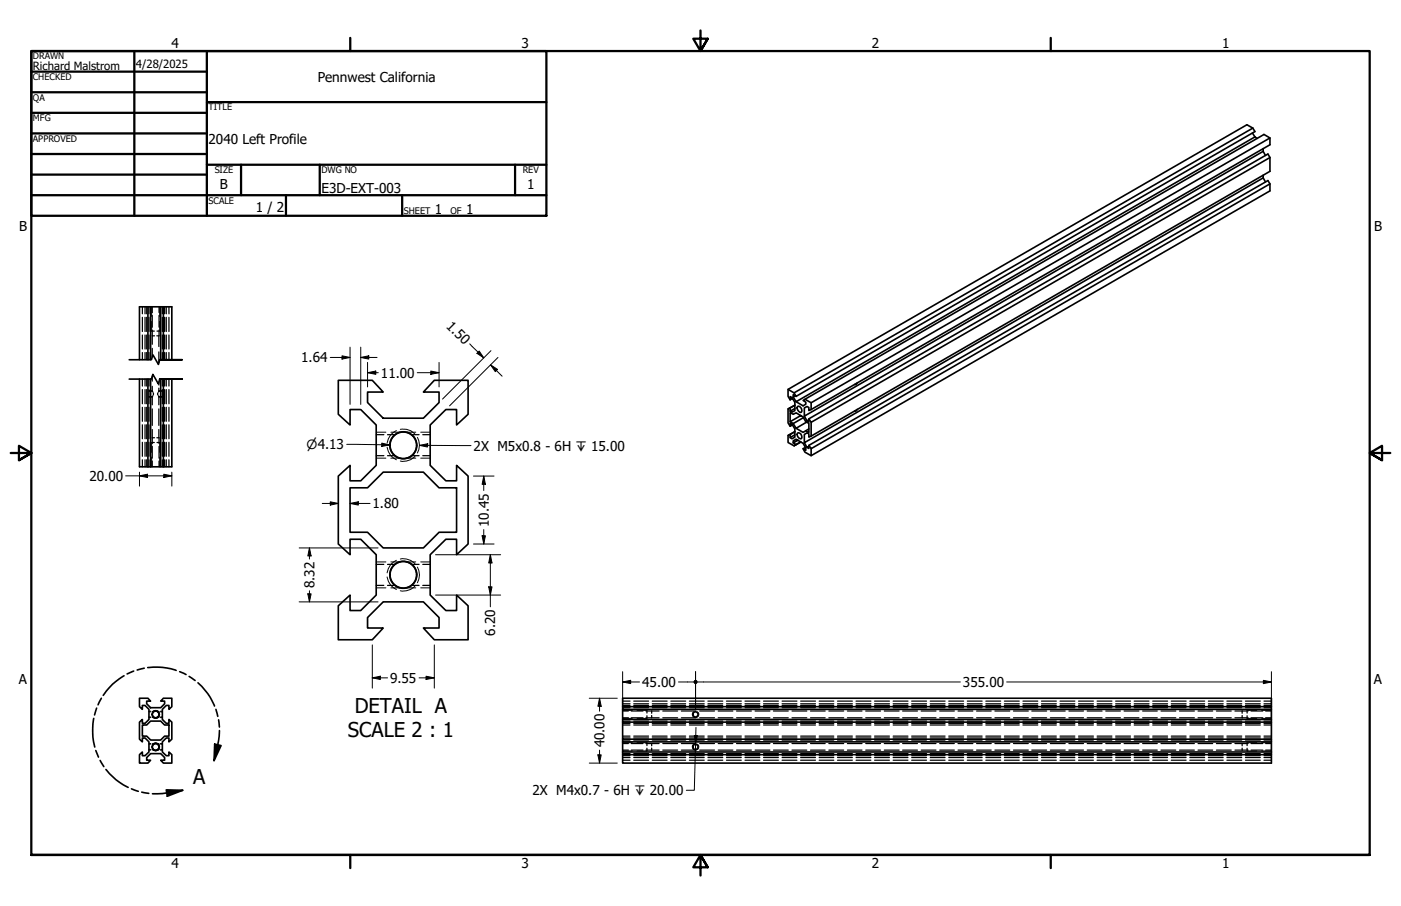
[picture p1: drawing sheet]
<svg xmlns="http://www.w3.org/2000/svg" width="432mm" height="279mm" viewBox="0 0 432 279" stroke-linecap="round" stroke-linejoin="round" font-family="sans-serif">
<!-- layer: Hidden Narrow (ANSI) -->
<g fill="none" stroke="#000" stroke-width=".31">
<path d="M46.7 94.6v3M46.7 99.1v3M49.2 94.6v3M49.2 99.1v3M45.9 120.5h.3M45.9 122.5h.3M46.6 120.5h.3M46.6 122.5h.3M46.7 136.5v3M49 120.5h.3M49 122.5h.3M49.2 136.5v3"/>
<path d="M49.7 120.5h.3M49.7 122.5h.3M116 133.3h2.9M119.3 137.9a5.1 5.1 0 0 0 2.9 3.9M120.5 133.3h2.9M122.2 132.8a4.8 4.8 0 0 0-2.9 3.9M123.4 132.4a4.7 4.7 0 0 1 4.5 1.5M125.2 133.3h2.9M128.7 134.9a4.9 4.9 0 0 1 0 4.8M129.7 133.3h2.9M46.7 141v3M49.2 141v3"/>
<path d="M116 141.3h2.9M120.5 141.3h2.9M125.2 141.3h2.9M127.9 140.7a4.6 4.6 0 0 1-4.5 1.5M129.7 141.3h2.9M116 173.3h2.9M119.3 177.9a5.1 5.1 0 0 0 2.9 3.9M120.5 173.3h2.9M122.2 172.8a4.8 4.8 0 0 0-2.9 3.9M123.4 172.4a4.8 4.8 0 0 1 4.5 1.5M125.2 173.3h2.9M128.7 174.9a4.9 4.9 0 0 1 0 4.8"/>
<path d="M129.7 173.3h2.9M116 181.3h2.9M120.5 181.3h2.9M125.2 181.3h2.9M127.9 180.7a4.6 4.6 0 0 1-4.5 1.5M129.7 181.3h2.9M45.9 219.3h.6M47 219.6a1.23 1.23 0 0 1 1.8-.2 1.23 1.23 0 0 1 0 1.8 1.23 1.23 0 0 1-1.8-.2M47.1 219.3h.7M48.2 219.3h.6M49.4 219.3h.6M191.9 219.1h3"/>
<path d="M196.3 219.1h3.1M213.8 219.5a.98 .98 0 0 0-.2 1.5 .98 .98 0 0 0 1.5 0 .98 .98 0 0 0-.2-1.5M384.4 219.1h2.9M388.9 219.1h3M45.9 229.3h.6M45.9 231.3h.6M45.9 221.3h.6M47 229.6a1.22 1.22 0 0 1 1.8-.2 1.22 1.22 0 0 1 0 1.8 1.22 1.22 0 0 1-1.8-.2M47.1 229.3h.7M47.1 231.3h.7M47.1 221.3h.7M48.2 229.3h.6"/>
<path d="M48.2 231.3h.6M48.2 221.3h.6M49.4 229.3h.6M49.4 231.3h.6M49.4 221.3h.6M191.9 229h3M191.9 231.6h3M191.9 221.6h3M196.3 229h3.1M196.3 231.6h3.1M196.3 221.6h3.1M213.8 229.5a1.01 1.01 0 0 0-.2 1.5 1.01 1.01 0 0 0 1.5 0 1.01 1.01 0 0 0-.2-1.5"/>
<path d="M384.4 229h2.9M384.4 231.6h2.9M384.4 221.6h2.9M388.9 229h3M388.9 231.6h3M388.9 221.6h3"/>
</g>
<!-- layer: Hidden (ANSI) -->
<g fill="none" stroke="#000" stroke-width=".38">
<path d="M43.9 94.6v2.2M43.9 97.9v4.3M44.7 94.6v2.2M44.7 97.9v4.3M45.2 94.6v2.2M45.2 97.9v4.3M45.9 94.6v2.2M45.9 97.9v4.3M46.9 94.6v1.8M46.9 97.3v3.6M49 94.6v1.8M49 97.3v3.6"/>
<path d="M50 94.6v2.2M50 97.9v4.3M50.7 94.6v2.2M50.7 97.9v4.3M51.2 94.6v2.2M51.2 97.9v4.3M52.1 94.6v2.2M52.1 97.9v4.3M43.9 103.3v4.3M43.9 108.7v2.2M43.9 116.9v2.2M44.7 103.3v4.3"/>
<path d="M44.7 108.7v2.2M44.7 116.9v2.2M45.2 103.3v4.3M45.2 108.7v2.2M45.2 116.9v2.2M45.9 103.3v4.3M45.9 108.7v2.2M45.9 116.9v2.2M46.7 102.1h.9M46.9 101.8v4.4M46.9 107.4v2.6M46.9 116v1.5"/>
<path d="M46.9 119.1v1.6M46.9 103.6h.7M48.4 102.1h.8M49 103.6v3.3M49 108.5v3.3M49 117.8v.9M49 119.7v1M49 101.8v1.8h-.7M50 103.3v4.3M50 108.7v2.2M50 116.9v2.2M50.7 103.3v4.3"/>
<path d="M50.7 108.7v2.2M50.7 116.9v2.2M51.2 103.3v4.3M51.2 108.7v2.2M51.2 116.9v2.2M52.1 103.3v4.3M52.1 108.7v2.2M52.1 116.9v2.2M43.9 120.1v4.4M43.9 125.6v4.3M43.9 131v4.3M43.9 136.4v4.3"/>
<path d="M44.7 120.1v4.4M44.7 125.6v4.3M44.7 131v4.3M44.7 136.4v4.3M45.2 120.1v4.4M45.2 125.6v4.3M45.2 131v4.3M45.2 136.4v4.3M45.9 120.7h.3M45.9 122.3h.3M45.9 120.1v4.4M45.9 125.6v4.3"/>
<path d="M45.9 131v4.3M45.9 136.4v4.3M46.6 120.7h.3M46.6 122.3h.3M46.7 136.5h.9M46.9 120.7l.2 .2M46.9 122.3v2.5M46.9 126.1v5.1M46.9 132.5v4.3M46.9 137.7v3.6M46.9 135h.7M47.1 122l-.2 .3"/>
<path d="M47.2 121.2v.6M48.3 135h.7v1.8M48.4 136.5h.8M48.6 121.2v.6M48.8 122l.2 .3M49 120.7l-.2 .2M49 120.7h.3M49 122.3h.3M49 122.3v2.5M49 126.1v5.1M49 132.5v2.5M49 137.7v3.6"/>
<path d="M49.7 120.7h.3M49.7 122.3h.3M50 120.1v4.4M50 125.6v4.3M50 131v4.3M50 136.4v4.3M50.7 120.1v4.4M50.7 125.6v4.3M50.7 131v4.3M50.7 136.4v4.3M51.2 120.1v4.4M51.2 125.6v4.3"/>
<path d="M51.2 131v4.3M51.2 136.4v4.3M52.1 120.1v4.4M52.1 125.6v4.3M52.1 131v4.3M52.1 136.4v4.3M116 134h2.3M119.4 134h2.4M126.8 134h2.4M130.3 134h2.3M43.9 141.8v2.2M44.7 141.8v2.2"/>
<path d="M45.2 141.8v2.2M45.9 141.8v2.2M46.9 142.2v1.8M49 142.2v1.8M50 141.8v2.2M50.7 141.8v2.2M51.2 141.8v2.2M52.1 141.8v2.2M116 140.5h2.3M119.4 140.5h2.4M126.8 140.5h2.4M130.3 140.5h2.3"/>
<path d="M116 174.1h2.3M119.4 174.1h2.4M126.8 174.1h2.4M130.3 174.1h2.3M116 180.5h2.3M119.4 180.5h2.4M126.8 180.5h2.4M130.3 180.5h2.3M45.9 219.5h.5M46.9 219.5h.4M48.6 219.5h.5M49.5 219.5h.5"/>
<path d="M191.9 219.3h1.8M191.9 218.2h2.3M191.9 217h2.3M191.9 216.2h2.3M191.9 217.6h2.3M194.6 219.3h3.6M195.3 218.2h4.6M195.3 217h4.6M195.3 216.2h4.6M195.3 217.6h4.6M199.1 219.3h4M199.4 219.1v.8"/>
<path d="M200.9 219.3v.7M201 218.2h4.6M201 217h4.6M201 216.2h4.6M201 217.6h4.6M204.3 219.3h4.6M206.8 218.2h4.5M206.8 217h4.5M206.8 216.2h4.5M206.8 217.6h4.5M210 219.3h4.5M212.5 218.2h4.5"/>
<path d="M212.5 217h4.5M212.5 216.2h4.5M212.5 217.6h4.5M215.6 219.3h4.6M218.2 218.2h4.6M218.2 217h4.6M218.2 216.2h4.6M218.2 217.6h4.6M221.4 219.3h4.5M223.9 218.2h4.6M223.9 217h4.6M223.9 216.2h4.6"/>
<path d="M223.9 217.6h4.6M227 219.3h4.6M229.6 218.2h4.6M229.6 217h4.6M229.6 216.2h4.6M229.6 217.6h4.6M232.7 219.3h4.6M235.3 218.2h4.6M235.3 217h4.6M235.3 216.2h4.6M235.3 217.6h4.6M238.4 219.3h4.6"/>
<path d="M241 218.2h4.6M241 217h4.6M241 216.2h4.6M241 217.6h4.6M244.1 219.3h4.6M246.8 218.2h4.5M246.8 217h4.5M246.8 216.2h4.5M246.8 217.6h4.5M249.8 219.3h4.5M252.5 218.2h4.5M252.5 217h4.5"/>
<path d="M252.5 216.2h4.5M252.5 217.6h4.5M255.5 219.3h4.5M258.1 218.2h4.6M258.1 217h4.6M258.1 216.2h4.6M258.1 217.6h4.6M261.2 219.3h4.5M263.8 218.2h4.6M263.8 217h4.6M263.8 216.2h4.6M263.8 217.6h4.6"/>
<path d="M266.8 219.3h4.6M269.6 218.2h4.5M269.6 217h4.5M269.6 216.2h4.5M269.6 217.6h4.5M272.5 219.3h4.6M275.3 218.2h4.5M275.3 217h4.5M275.3 216.2h4.5M275.3 217.6h4.5M278.2 219.3h4.6M281 218.2h4.6"/>
<path d="M281 217h4.6M281 216.2h4.6M281 217.6h4.6M283.9 219.3h4.6M286.7 218.2h4.6M286.7 217h4.6M286.7 216.2h4.6M286.7 217.6h4.6M289.6 219.3h4.5M292.4 218.2h4.6M292.4 217h4.6M292.4 216.2h4.6"/>
<path d="M292.4 217.6h4.6M295.3 219.3h4.5M298.1 218.2h4.6M298.1 217h4.6M298.1 216.2h4.6M298.1 217.6h4.6M301 219.3h4.5M303.8 218.2h4.6M303.8 217h4.6M303.8 216.2h4.6M303.8 217.6h4.6M306.6 219.3h4.6"/>
<path d="M309.6 218.2h4.5M309.6 217h4.5M309.6 216.2h4.5M309.6 217.6h4.5M312.4 219.3h4.5M315.3 218.2h4.5M315.3 217h4.5M315.3 216.2h4.5M315.3 217.6h4.5M318 219.3h4.6M321 218.2h4.6M321 217h4.6"/>
<path d="M321 216.2h4.6M321 217.6h4.6M323.7 219.3h4.6M326.7 218.2h4.6M326.7 217h4.6M326.7 216.2h4.6M326.7 217.6h4.6M329.4 219.3h4.5M332.4 218.2h4.6M332.4 217h4.6M332.4 216.2h4.6M332.4 217.6h4.6"/>
<path d="M335.1 219.3h4.6M338.1 218.2h4.6M338.1 217h4.6M338.1 216.2h4.6M338.1 217.6h4.6M340.8 219.3h4.5M343.9 218.2h4.5M343.9 217h4.5M343.9 216.2h4.5M343.9 217.6h4.5M346.5 219.3h4.5M349.6 218.2h4.5"/>
<path d="M349.6 217h4.5M349.6 216.2h4.5M349.6 217.6h4.5M352.2 219.3h4.5M355.3 218.2h4.6M355.3 217h4.6M355.3 216.2h4.6M355.3 217.6h4.6M357.8 219.3h4.6M361 218.2h4.6M361 217h4.6M361 216.2h4.6"/>
<path d="M361 217.6h4.6M363.5 219.3h4.6M366.7 218.2h4.6M366.7 217h4.6M366.7 216.2h4.6M366.7 217.6h4.6M369.3 219.3h4.5M372.4 218.2h4.6M372.4 217h4.6M372.4 216.2h4.6M372.4 217.6h4.6M374.9 219.3h4.6"/>
<path d="M378.1 218.2h4.6M378.1 217h4.6M378.1 216.2h4.6M378.1 217.6h4.6M380.6 219.3h4.1M382.8 219.3v.7M383.9 218.2h4.5M383.9 217h4.5M383.9 216.2h4.5M383.9 217.6h4.5M384.4 219.1v.8M385.6 219.3h3.6"/>
<path d="M389.6 218.2h2.3M389.6 217h2.3M389.6 216.2h2.3M389.6 217.6h2.3M390.1 219.3h1.8M45.9 229.5h.5M45.9 231.1h.5M45.9 221.1h.5M46.9 229.5h.4M46.9 231.1h.4M46.9 221.1h.4M48.6 229.5h.5"/>
<path d="M48.6 231.1h.5M48.6 221.1h.5M49.5 229.5h.5M49.5 231.1h.5M49.5 221.1h.5M191.9 229.3h1.8M191.9 231.3h1.8M191.9 221.4h1.8M191.9 222.4h2.3M191.9 228.2h2.3M191.9 227h2.3M191.9 223.6h2.3"/>
<path d="M191.9 223.1h2.3M191.9 227.6h2.3M191.9 233h2.3M191.9 234.4h2.3M191.9 233.6h2.3M191.9 232.4h2.3M194.6 229.3h3.6M194.6 231.3h3.6M194.6 221.4h3.6M195.3 222.4h4.6M195.3 228.2h4.6M195.3 227h4.6"/>
<path d="M195.3 223.6h4.6M195.3 223.1h4.6M195.3 227.6h4.6M195.3 233h4.6M195.3 234.4h4.6M195.3 233.6h4.6M195.3 232.4h4.6M199.1 229.3h4M199.1 231.3h4M199.1 221.4h4M199.4 220.7v.9M199.4 229v.9"/>
<path d="M199.4 230.8v.8M200.9 220.7v.7M200.9 229.3v.7M200.9 230.7v.6M201 222.4h4.6M201 228.2h4.6M201 227h4.6M201 223.6h4.6M201 223.1h4.6M201 227.6h4.6M201 233h4.6M201 234.4h4.6"/>
<path d="M201 233.6h4.6M201 232.4h4.6M204.3 229.3h4.6M204.3 231.3h4.6M204.3 221.4h4.6M206.8 222.4h4.5M206.8 228.2h4.5M206.8 227h4.5M206.8 223.6h4.5M206.8 223.1h4.5M206.8 227.6h4.5M206.8 233h4.5"/>
<path d="M206.8 234.4h4.5M206.8 233.6h4.5M206.8 232.4h4.5M210 229.3h4.5M210 231.3h4.5M210 221.4h4.5M212.5 222.4h4.5M212.5 228.2h4.5M212.5 227h4.5M212.5 223.6h4.5M212.5 223.1h4.5M212.5 227.6h4.5"/>
<path d="M212.5 233h4.5M212.5 234.4h4.5M212.5 233.6h4.5M212.5 232.4h4.5M215.6 229.3h4.6M215.6 231.3h4.6M215.6 221.4h4.6M218.2 222.4h4.6M218.2 228.2h4.6M218.2 227h4.6M218.2 223.6h4.6M218.2 223.1h4.6"/>
<path d="M218.2 227.6h4.6M218.2 233h4.6M218.2 234.4h4.6M218.2 233.6h4.6M218.2 232.4h4.6M221.4 229.3h4.5M221.4 231.3h4.5M221.4 221.4h4.5M223.9 222.4h4.6M223.9 228.2h4.6M223.9 227h4.6M223.9 223.6h4.6"/>
<path d="M223.9 223.1h4.6M223.9 227.6h4.6M223.9 233h4.6M223.9 234.4h4.6M223.9 233.6h4.6M223.9 232.4h4.6M227 229.3h4.6M227 231.3h4.6M227 221.4h4.6M229.6 222.4h4.6M229.6 228.2h4.6M229.6 227h4.6"/>
<path d="M229.6 223.6h4.6M229.6 223.1h4.6M229.6 227.6h4.6M229.6 233h4.6M229.6 234.4h4.6M229.6 233.6h4.6M229.6 232.4h4.6M232.7 229.3h4.6M232.7 231.3h4.6M232.7 221.4h4.6M235.3 222.4h4.6M235.3 228.2h4.6"/>
<path d="M235.3 227h4.6M235.3 223.6h4.6M235.3 223.1h4.6M235.3 227.6h4.6M235.3 233h4.6M235.3 234.4h4.6M235.3 233.6h4.6M235.3 232.4h4.6M238.4 229.3h4.6M238.4 231.3h4.6M238.4 221.4h4.6M241 222.4h4.6"/>
<path d="M241 228.2h4.6M241 227h4.6M241 223.6h4.6M241 223.1h4.6M241 227.6h4.6M241 233h4.6M241 234.4h4.6M241 233.6h4.6M241 232.4h4.6M244.1 229.3h4.6M244.1 231.3h4.6M244.1 221.4h4.6"/>
<path d="M246.8 222.4h4.5M246.8 228.2h4.5M246.8 227h4.5M246.8 223.6h4.5M246.8 223.1h4.5M246.8 227.6h4.5M246.8 233h4.5M246.8 234.4h4.5M246.8 233.6h4.5M246.8 232.4h4.5M249.8 229.3h4.5M249.8 231.3h4.5"/>
<path d="M249.8 221.4h4.5M252.5 222.4h4.5M252.5 228.2h4.5M252.5 227h4.5M252.5 223.6h4.5M252.5 223.1h4.5M252.5 227.6h4.5M252.5 233h4.5M252.5 234.4h4.5M252.5 233.6h4.5M252.5 232.4h4.5M255.5 229.3h4.5"/>
<path d="M255.5 231.3h4.5M255.5 221.4h4.5M258.1 222.4h4.6M258.1 228.2h4.6M258.1 227h4.6M258.1 223.6h4.6M258.1 223.1h4.6M258.1 227.6h4.6M258.1 233h4.6M258.1 234.4h4.6M258.1 233.6h4.6M258.1 232.4h4.6"/>
<path d="M261.2 229.3h4.5M261.2 231.3h4.5M261.2 221.4h4.5M263.8 222.4h4.6M263.8 228.2h4.6M263.8 227h4.6M263.8 223.6h4.6M263.8 223.1h4.6M263.8 227.6h4.6M263.8 233h4.6M263.8 234.4h4.6M263.8 233.6h4.6"/>
<path d="M263.8 232.4h4.6M266.8 229.3h4.6M266.8 231.3h4.6M266.8 221.4h4.6M269.6 222.4h4.5M269.6 228.2h4.5M269.6 227h4.5M269.6 223.6h4.5M269.6 223.1h4.5M269.6 227.6h4.5M269.6 233h4.5M269.6 234.4h4.5"/>
<path d="M269.6 233.6h4.5M269.6 232.4h4.5M272.5 229.3h4.6M272.5 231.3h4.6M272.5 221.4h4.6M275.3 222.4h4.5M275.3 228.2h4.5M275.3 227h4.5M275.3 223.6h4.5M275.3 223.1h4.5M275.3 227.6h4.5M275.3 233h4.5"/>
<path d="M275.3 234.4h4.5M275.3 233.6h4.5M275.3 232.4h4.5M278.2 229.3h4.6M278.2 231.3h4.6M278.2 221.4h4.6M281 222.4h4.6M281 228.2h4.6M281 227h4.6M281 223.6h4.6M281 223.1h4.6M281 227.6h4.6"/>
<path d="M281 233h4.6M281 234.4h4.6M281 233.6h4.6M281 232.4h4.6M283.9 229.3h4.6M283.9 231.3h4.6M283.9 221.4h4.6M286.7 222.4h4.6M286.7 228.2h4.6M286.7 227h4.6M286.7 223.6h4.6M286.7 223.1h4.6"/>
<path d="M286.7 227.6h4.6M286.7 233h4.6M286.7 234.4h4.6M286.7 233.6h4.6M286.7 232.4h4.6M289.6 229.3h4.5M289.6 231.3h4.5M289.6 221.4h4.5M292.4 222.4h4.6M292.4 228.2h4.6M292.4 227h4.6M292.4 223.6h4.6"/>
<path d="M292.4 223.1h4.6M292.4 227.6h4.6M292.4 233h4.6M292.4 234.4h4.6M292.4 233.6h4.6M292.4 232.4h4.6M295.3 229.3h4.5M295.3 231.3h4.5M295.3 221.4h4.5M298.1 222.4h4.6M298.1 228.2h4.6M298.1 227h4.6"/>
<path d="M298.1 223.6h4.6M298.1 223.1h4.6M298.1 227.6h4.6M298.1 233h4.6M298.1 234.4h4.6M298.1 233.6h4.6M298.1 232.4h4.6M301 229.3h4.5M301 231.3h4.5M301 221.4h4.5M303.8 222.4h4.6M303.8 228.2h4.6"/>
<path d="M303.8 227h4.6M303.8 223.6h4.6M303.8 223.1h4.6M303.8 227.6h4.6M303.8 233h4.6M303.8 234.4h4.6M303.8 233.6h4.6M303.8 232.4h4.6M306.6 229.3h4.6M306.6 231.3h4.6M306.6 221.4h4.6M309.6 222.4h4.5"/>
<path d="M309.6 228.2h4.5M309.6 227h4.5M309.6 223.6h4.5M309.6 223.1h4.5M309.6 227.6h4.5M309.6 233h4.5M309.6 234.4h4.5M309.6 233.6h4.5M309.6 232.4h4.5M312.4 229.3h4.5M312.4 231.3h4.5M312.4 221.4h4.5"/>
<path d="M315.3 222.4h4.5M315.3 228.2h4.5M315.3 227h4.5M315.3 223.6h4.5M315.3 223.1h4.5M315.3 227.6h4.5M315.3 233h4.5M315.3 234.4h4.5M315.3 233.6h4.5M315.3 232.4h4.5M318 229.3h4.6M318 231.3h4.6"/>
<path d="M318 221.4h4.6M321 222.4h4.6M321 228.2h4.6M321 227h4.6M321 223.6h4.6M321 223.1h4.6M321 227.6h4.6M321 233h4.6M321 234.4h4.6M321 233.6h4.6M321 232.4h4.6M323.7 229.3h4.6"/>
<path d="M323.7 231.3h4.6M323.7 221.4h4.6M326.7 222.4h4.6M326.7 228.2h4.6M326.7 227h4.6M326.7 223.6h4.6M326.7 223.1h4.6M326.7 227.6h4.6M326.7 233h4.6M326.7 234.4h4.6M326.7 233.6h4.6M326.7 232.4h4.6"/>
<path d="M329.4 229.3h4.5M329.4 231.3h4.5M329.4 221.4h4.5M332.4 222.4h4.6M332.4 228.2h4.6M332.4 227h4.6M332.4 223.6h4.6M332.4 223.1h4.6M332.4 227.6h4.6M332.4 233h4.6M332.4 234.4h4.6M332.4 233.6h4.6"/>
<path d="M332.4 232.4h4.6M335.1 229.3h4.6M335.1 231.3h4.6M335.1 221.4h4.6M338.1 222.4h4.6M338.1 228.2h4.6M338.1 227h4.6M338.1 223.6h4.6M338.1 223.1h4.6M338.1 227.6h4.6M338.1 233h4.6M338.1 234.4h4.6"/>
<path d="M338.1 233.6h4.6M338.1 232.4h4.6M340.8 229.3h4.5M340.8 231.3h4.5M340.8 221.4h4.5M343.9 222.4h4.5M343.9 228.2h4.5M343.9 227h4.5M343.9 223.6h4.5M343.9 223.1h4.5M343.9 227.6h4.5M343.9 233h4.5"/>
<path d="M343.9 234.4h4.5M343.9 233.6h4.5M343.9 232.4h4.5M346.5 229.3h4.5M346.5 231.3h4.5M346.5 221.4h4.5M349.6 222.4h4.5M349.6 228.2h4.5M349.6 227h4.5M349.6 223.6h4.5M349.6 223.1h4.5M349.6 227.6h4.5"/>
<path d="M349.6 233h4.5M349.6 234.4h4.5M349.6 233.6h4.5M349.6 232.4h4.5M352.2 229.3h4.5M352.2 231.3h4.5M352.2 221.4h4.5M355.3 222.4h4.6M355.3 228.2h4.6M355.3 227h4.6M355.3 223.6h4.6M355.3 223.1h4.6"/>
<path d="M355.3 227.6h4.6M355.3 233h4.6M355.3 234.4h4.6M355.3 233.6h4.6M355.3 232.4h4.6M357.8 229.3h4.6M357.8 231.3h4.6M357.8 221.4h4.6M361 222.4h4.6M361 228.2h4.6M361 227h4.6M361 223.6h4.6"/>
<path d="M361 223.1h4.6M361 227.6h4.6M361 233h4.6M361 234.4h4.6M361 233.6h4.6M361 232.4h4.6M363.5 229.3h4.6M363.5 231.3h4.6M363.5 221.4h4.6M366.7 222.4h4.6M366.7 228.2h4.6M366.7 227h4.6"/>
<path d="M366.7 223.6h4.6M366.7 223.1h4.6M366.7 227.6h4.6M366.7 233h4.6M366.7 234.4h4.6M366.7 233.6h4.6M366.7 232.4h4.6M369.3 229.3h4.5M369.3 231.3h4.5M369.3 221.4h4.5M372.4 222.4h4.6M372.4 228.2h4.6"/>
<path d="M372.4 227h4.6M372.4 223.6h4.6M372.4 223.1h4.6M372.4 227.6h4.6M372.4 233h4.6M372.4 234.4h4.6M372.4 233.6h4.6M372.4 232.4h4.6M374.9 229.3h4.6M374.9 231.3h4.6M374.9 221.4h4.6M378.1 222.4h4.6"/>
<path d="M378.1 228.2h4.6M378.1 227h4.6M378.1 223.6h4.6M378.1 223.1h4.6M378.1 227.6h4.6M378.1 233h4.6M378.1 234.4h4.6M378.1 233.6h4.6M378.1 232.4h4.6M380.6 229.3h4.1M380.6 231.3h4.1M380.6 221.4h4.1"/>
<path d="M382.8 220.7v.7M382.8 229.3v.7M382.8 230.7v.6M383.9 222.4h4.5M383.9 228.2h4.5M383.9 227h4.5M383.9 223.6h4.5M383.9 223.1h4.5M383.9 227.6h4.5M383.9 233h4.5M383.9 234.4h4.5M383.9 233.6h4.5"/>
<path d="M383.9 232.4h4.5M384.4 220.7v.9M384.4 229v.9M384.4 230.8v.8M385.6 229.3h3.6M385.6 231.3h3.6M385.6 221.4h3.6M389.6 222.4h2.3M389.6 228.2h2.3M389.6 227h2.3M389.6 223.6h2.3M389.6 223.1h2.3"/>
<path d="M389.6 227.6h2.3M389.6 233h2.3M389.6 234.4h2.3M389.6 233.6h2.3M389.6 232.4h2.3M390.1 229.3h1.8M390.1 231.3h1.8M390.1 221.4h1.8"/>
</g>
<!-- layer: Visible (ANSI) -->
<g fill="none" stroke="#000" stroke-width=".51">
<path d="M386.1 39.5l-141.4 81.7-1.8-1.1M386 41l.8 1.2M386.8 42.2l-141.4 81.7-.9-1.5M386.8 42.2l.7 .5M389.3 45.8v.9l.7 1.2M389.3 54v.9l.7 1.2M389.3 46.7l-141.4 81.6v-2.5l.8-.5 .6 .4v.9l.7-.3M389.3 54.9l-141.4 81.6v-2.5l.8-.5 .6 .3v1l.7-.3M391.4 42.5l-141.4 81.7-1.9-1.1M391.4 48.6l-141.4 81.6-.7-1M391.4 56.7l-141.4 81.7-.7-1M45.6 94.6v16.3"/>
<path d="M46.4 94.6h6.6v16.3M46.4 94.6h-3.4v16.3M46.4 94.6v16.3M49.5 94.6v16.3M50.4 94.6v16.3M43 116.9v27.1h3.4M45.6 116.9v27.1M46.4 116.9v27.1M49.5 116.9v27.1h-3.1M50.4 116.9v27.1M53 116.9v27.1h-3.5M104.3 117.3h10.4l3.4 3.6h-4.8v3.2l4.8 4.9h12.4l4.8-4.9v-3.2h-4.8l3.4-3.6h10.4v10.5l-3.6 3.3v-4.8h-3.3l-4.8 4.8v12.4l4.8 4.8h3.3v-4.8l3.6 3.3v21l-3.6 3.3v-4.8h-3.3l-4.8 4.8v12.4l4.8 4.8h3.3v-4.8l3.6 3.3v10.5h-10.4l-3.4-3.6h4.8v-3.3l-4.8-4.8h-12.4l-4.8 4.8v3.3h4.8l-3.4 3.6h-10.4v-10.5l3.6-3.3v4.8h3.3l4.8-4.8v-12.4l-4.8-4.8h-3.3v4.8l-3.6-3.3v-21l3.6-3.3v4.8h3.3l4.8-4.8v-12.4l-4.8-4.8h-3.3v4.8l-3.6-3.3z"/>
<path d="M264.2 118l-.4 .6h-.4M242.9 126.1l2.1-1.1-2.1 1.1v4.3l.6 1M243.5 134v.9l1.5-.8M243.5 125.8v1l1.5-.8M244.2 131.1l-.7 .3v-.9l.6 .3 .9 1.5v2.5l-.9 .5-.6-.4M244.2 122.9l-.7 .4v-1l.6 .3 .9 1.5v2.5l-.9 .5-.6-.3M244.5 136.6l.9 .5 1.4-.8-2.1 1.2 .7-.4M244.7 121.2l.7 1 141.4-81.6-.7-1.1-1.8-1-141.4 81.6v2.1l.6 1.1M245 133.1l-2.1 1.2v2.2l1.8 1M245 133.2l-2.1 1.1M245 122.1l-.5 .3v-.7l.9 .5M245.4 123.9l2.1 1.3 .8-.5v-.7l-.8-.5 .6-.4 141.5-81.6 1.8 1v2.1l-141.4 81.7v-2.1"/>
<path d="M245.4 132.1l2.1 1.2 1.8-1M245.7 133.7a1 1 0 0 1 1.3 .3 1 1 0 0 1-.2 1.3 1.34 1.34 0 0 1-1.1-1.6zM245.7 125.5a1.04 1.04 0 0 1 1.3 .4 1.04 1.04 0 0 1-.2 1.3l-.9-.6zM245.9 135.8l-1.4 .8v-.6l.9-.6 2.1 1.3 .8 1.5v.7l-.8-.5M246.8 128.1l-3.3 1.9v-2.7l1 .5 .9-.5 2.1 1.3 .8 1.4 1 .6v2.8l-1-.6M247.6 128.8l-3.1 1.8-1-.6M247.9 128.3l.8 1.5 .6-.3M247.9 136.5l.8 1.5 .6-.3M248.2 138l-.7 .4 .6 1 1.9 1.1M248.6 130.2l-3.2 1.9-.9-1.5M248.7 129.8l.6 .4v-1l141.5-81.7 .6 1.1v4.2l-141.4 81.7v-4.3M248.7 138l.6 .3v-.9l141.5-81.7 .6 1v2.2l-141.4 81.6v-2.1"/>
<path d="M264.2 126.2a.61 .61 0 0 1-.8 .5M107.9 150.4h5.4l4.8-4.8h12.4l4.8 4.8h5.4v13.7h-5.4l-4.8 4.9h-12.4l-4.8-4.9h-5.4zM43 215.3h2.6l.8 .9h-1.2v.8l1.2 1.2h3.1l1.2-1.2v-.8h-1.2l.9-.9h2.6v2.6l-.9 .9v-1.2h-.9l-1.2 1.2v3.1l1.2 1.2h.9v-1.2l.9 .8v5.3l-.9 .8v-1.2h-.9l-1.2 1.2v3.1l1.2 1.1h.9v-1.1l.9 .8v2.6h-2.6l-.9-.9h1.2v-.8l-1.2-1.2h-3.1l-1.2 1.2v.8h1.2l-.8 .9h-2.6v-2.6l.9-.8v1.1h.8l1.2-1.1v-3.1l-1.2-1.2h-.8v1.2l-.9-.8v-5.3l.9-.8v1.2h.8l1.2-1.2v-3.1l-1.2-1.2h-.8v1.2l-.9-.9zM191.9 217.9v.9h200M191.9 218.8v3.1h200M391.9 217.9h-200v-2.6h200v20h-200v-2.6M43.9 223.6h1.3l1.2-1.2h3.1l1.2 1.2h1.4v3.4h-1.4l-1.2 1.2h-3.1l-1.2-1.2h-1.3zM191.9 221.9v.8h200M191.9 222.7v5.3h200M191.9 228v.8h200M191.9 228.8v3.1h200M191.9 231.9v.8h200"/>
<circle cx="124.3" cy="137.3" r="4.1"/>
<circle cx="124.3" cy="137.3" r="4.2"/>
<circle cx="124.3" cy="177.3" r="4.1"/>
<circle cx="124.3" cy="177.3" r="4.2"/>
<circle cx="48" cy="230.3" r="1.05"/>
<circle cx="48" cy="220.3" r="1.05"/>
<circle cx="214.3" cy="220.3" r=".79"/>
<circle cx="214.3" cy="230.3" r=".79"/>
</g>
<!-- layer: Break Line (ANSI) -->
<path d="M39.8 116.9h6.9l.4-1.5 1.7 3 .4-1.5h6.9h-6.9M39.8 110.9h6.9l.4-1.5 1.7 3 .4-1.5h6.9h-6.9" fill="none" stroke="#000" stroke-width=".51"/>
<!-- layer: Detail Boundary (ANSI) -->
<g fill="none" stroke="#000" stroke-width=".51">
<path d="M29.8 218.4l-.7 2.1M31.2 215.3l-1 2.1M38.2 208.4a18.2 18.2 0 0 0-6.4 6M41.2 206.9l-2 .9M44.4 206.1l-2.1 .5M45.5 205.9a19.2 19.2 0 0 1 8.8 .9M55.4 207.1l1.9 .9M58.3 208.6l1.8 1.3M61 210.6a18.6 18.6 0 0 1 5.1 7.1M66.5 218.8l.6 2.1M28.9 221.6a20.7 20.7 0 0 0 .3 8.8M29.5 231.5l.9 2"/>
<path d="M30.9 234.5l1.1 1.9M32.6 237.3a18.9 18.9 0 0 0 6.9 5.5M66.2 229.5l1.9 .4-2.1 4.7zM67.4 222l.2 2.2M67.6 225.3v.3a35.6 35.6 0 0 1-1.6 9M40.5 243.3l2.1 .7M43.7 244.3l2.1 .4M51.2 243.6l5.1 .1-4.7 1.9zM56.3 243.7a33.4 33.4 0 0 1-9.1 1.1h-.2"/>
</g>
<path d="M66.2 229.5l1.9 .4-2.1 4.7zM51.2 243.6l5.1 .1-4.7 1.9z" fill="#000"/>
<!-- layer: Border (ANSI) -->
<g fill="none" stroke="#000" stroke-width=".7">
<path d="M9.7 15.7h158.7v50.8h-158.7zM41.4 15.7v50.8M63.8 15.7v50.8M107.9 11.7v4M215.9 9.4v6.3l-2.2-3.8h4.4l-2.2 3.8 2.2-3.8M323.8 11.7v4M9.7 22.1h54.1M9.7 28.4h54.1M9.7 34.8h54.1M63.8 31.5h104.6M9.7 41.1h54.1M9.7 47.5h54.1"/>
<path d="M9.7 53.8h54.1M63.8 50.8h104.6M74.3 50.8v9.4M98.6 50.8v9.4M158.7 50.8v9.4M9.7 60.2h158.7M88.1 60.2v6.3M124 60.2v6.3M3.3 139.7h6.4l-3.9-2.2v4.4l3.9-2.2-3.9 2.2M428.5 139.7h-6.4l3.9-2.2v4.4l-3.9-2.2 3.9 2.2M9.7 263.7v-248h412.4v248h-412.4h412.4M107.9 263.7v4"/>
<path d="M218.1 267.5l-2.2-3.8 2.2 3.8h-4.4l2.2-3.8v6.3M323.8 263.7v4"/>
</g>
<!-- layer: Symbol (ANSI) -->
<path d="M129.3 137.4l2.5-.6v1.1zM129.3 137.4h15.9M214 226.8h.9l-.5 2.5zM214.4 229.3l-.4 14.4h-2.5M214.4 229.3v2M214.5 224.3l-.1 5" fill="none" stroke="#000" stroke-width=".31"/>
<path d="M129.3 137.4l2.5-.6v1.1zM214 226.8h.9l-.5 2.5z" fill="#000"/>
<!-- layer: Dimension (ANSI) -->
<g fill="none" stroke="#000" stroke-width=".31">
<path d="M101.8 110.2h6.1M105.4 109.7l2.5 .5-2.5 .5zM107.9 107.1v17.6M111.2 110.2l2.5-.5v1zM111.2 110.2h5M111.2 107.1v17.6M113.3 114.9l2.5-.5v1zM113.3 114.9h3.3M113.3 111.8v7.5M128.6 114.9h6.7M132.8 114.4l2.5 .5-2.5 .5zM135.3 111.8v7.5"/>
<path d="M144.8 106l4.3 4.4M147.7 108.3l1.4 2.1-2.1-1.4zM151.2 112.5l2.2 1.4-.7 .7zM151.2 112.5l3.5 3.5M151.3 108.1l-14.9 15M153.5 110.2l-14.9 15M106.9 137l13.2 .2M117.7 136.7l2.4 .5-2.4 .5zM38.7 146.7h14.3M43 146.7l2.5-.5v1.1zM43 145.6v4.3M50.5 146.2l2.5 .5-2.5 .6z"/>
<path d="M53 145.6v4.3M99.3 155.3h5M101.8 154.7l2.5 .6-2.5 .5zM107.9 155.3l2.5-.6v1.1zM107.9 155.3h6.1M145.9 146.8h6.4M149.1 146.8l.5 2.6h-1zM149.1 146.8v4.5M92.2 169h24.3M95.4 169l.5 2.4h-1zM95.4 169v3.4M134.2 171.1h20.1"/>
<path d="M145.9 167.8h6.4M148.6 165.2h1l-.5 2.6zM149.1 163.3v4.5M151.1 171.1l.5 2.5h-1zM151.1 171.1v16M92.2 185.6h24.3M94.9 183.1h1l-.5 2.5zM95.4 182.2v3.4M114.7 198.9v13.3M133.9 198.9v13.3M134.2 183.5h20.1M150.6 181h1l-.5 2.5z"/>
<path d="M114.7 209l2.5-.5v1zM114.7 209h4.7M129.2 209h4.7M131.3 208.5l2.6 .5-2.6 .5zM181.6 215.3h8.6M184.8 215.3l.5 2.5h-1zM184.8 215.3v4M191.9 210.3l2.5-.5v1zM191.9 210.3h5.2M191.9 207.1v10.1M209.1 210.3h4.6M214.4 207.1v11.6"/>
<path d="M215 210.3h81M310.3 210.3h81.6M389.4 209.8l2.5 .5-2.5 .5zM391.9 207.1v14M181.6 235.3h8.6M184.3 232.8h1l-.5 2.5zM184.8 231.3v4"/>
</g>
<g fill="#000">
<path d="M105.4 109.7l2.5 .5-2.5 .5zM111.2 110.2l2.5-.5v1zM113.3 114.9l2.5-.5v1zM132.8 114.4l2.5 .5-2.5 .5zM147.7 108.3l1.4 2.1-2.1-1.4zM151.2 112.5l2.2 1.4-.7 .7zM117.7 136.7l2.4 .5-2.4 .5zM43 146.7l2.5-.5v1.1zM50.5 146.2l2.5 .5-2.5 .6zM101.8 154.7l2.5 .6-2.5 .5zM107.9 155.3l2.5-.6v1.1zM149.1 146.8l.5 2.6h-1z"/>
<path d="M95.4 169l.5 2.4h-1zM148.6 165.2h1l-.5 2.6zM151.1 171.1l.5 2.5h-1zM94.9 183.1h1l-.5 2.5zM150.6 181h1l-.5 2.5zM114.7 209l2.5-.5v1zM131.3 208.5l2.6 .5-2.6 .5zM184.8 215.3l.5 2.5h-1zM191.9 210.3l2.5-.5v1zM389.4 209.8l2.5 .5-2.5 .5zM184.3 232.8h1l-.5 2.5z"/>
<circle cx="214.4" cy="210.3" r=".63"/>
</g>
<g font-size="6.3">
<text x="109.3" y="219.8">DETAIL A</text>
<text x="107.3" y="227.4">SCALE 2 : 1</text>
<text x="59.6" y="241.8">A</text>
</g>
<g font-size="4.2">
<text x="52.8" y="14.7">4</text>
<text x="160.8" y="14.7">3</text>
<text x="268.7" y="14.7">2</text>
<text x="376.7" y="14.7">1</text>
<text x="97.9" y="25.2">Pennwest California</text>
<text x="64.3" y="44.3">2040 Left Profile</text>
<text x="67.8" y="58.3">B</text>
<text x="99.1" y="59.6">E3D-EXT-003</text>
<text x="162.4" y="58.3">1</text>
<text x="78.8" y="65.4">1 / 2</text>
<text x="134" y="66">1</text>
<text x="143.6" y="66">1</text>
<text x="5.9" y="71.4">B</text>
<text x="423.5" y="71.4">B</text>
<text x="137.4" y="100.8" transform="rotate(45 137.4 100.8)">1.50</text>
<text x="92.8" y="111.8">1.64</text>
<text x="117.4" y="116.5">11.00</text>
<text x="146" y="138.9">2X M5x0.8 - 6H ↧ 15.00</text>
<text x="27.6" y="148.3">20.00</text>
<text x="114.8" y="156.8">1.80</text>
<text x="150.6" y="162.5" transform="rotate(-90 150.6 162.5)">10.45</text>
<text x="96.9" y="181.4" transform="rotate(-90 96.9 181.4)">8.32</text>
<text x="152.7" y="196" transform="rotate(-90 152.7 196)">6.20</text>
<text x="5.8" y="211.1">A</text>
<text x="120.2" y="210.6">9.55</text>
<text x="197.9" y="211.8">45.00</text>
<text x="296.8" y="211.8">355.00</text>
<text x="423.4" y="211.1">A</text>
<text x="186.3" y="230.5" transform="rotate(-90 186.3 230.5)">40.00</text>
<text x="164.1" y="245.2">2X M4x0.7 - 6H ↧ 20.00</text>
<text x="52.8" y="267.7">4</text>
<text x="160.8" y="267.7">3</text>
<text x="268.7" y="267.7">2</text>
<text x="376.7" y="267.7">1</text>
</g>
<text font-size="3.9" x="94.5" y="138.5">⌀4.13</text>
<g font-size="3.5">
<text x="10.2" y="21.5">Richard Malstrom</text>
<text x="41.9" y="21">4/28/2025</text>
</g>
<g font-size="2.8">
<text x="10.2" y="18.3">DRAWN</text>
<text x="10.2" y="24.7">CHECKED</text>
<text x="10.2" y="31.1">QA</text>
<text x="64.3" y="34">TITLE</text>
<text x="10.2" y="37.4">MFG</text>
<text x="10.2" y="43.8">APPROVED</text>
<text x="66.2" y="53.4">SIZE</text>
<text x="99.1" y="53.4">DWG NO</text>
<text x="161.1" y="53.3">REV</text>
<text x="64.3" y="62.8">SCALE</text>
<text x="124.5" y="66">SHEET</text>
<text x="138.9" y="66">OF</text>
</g>
</svg>
